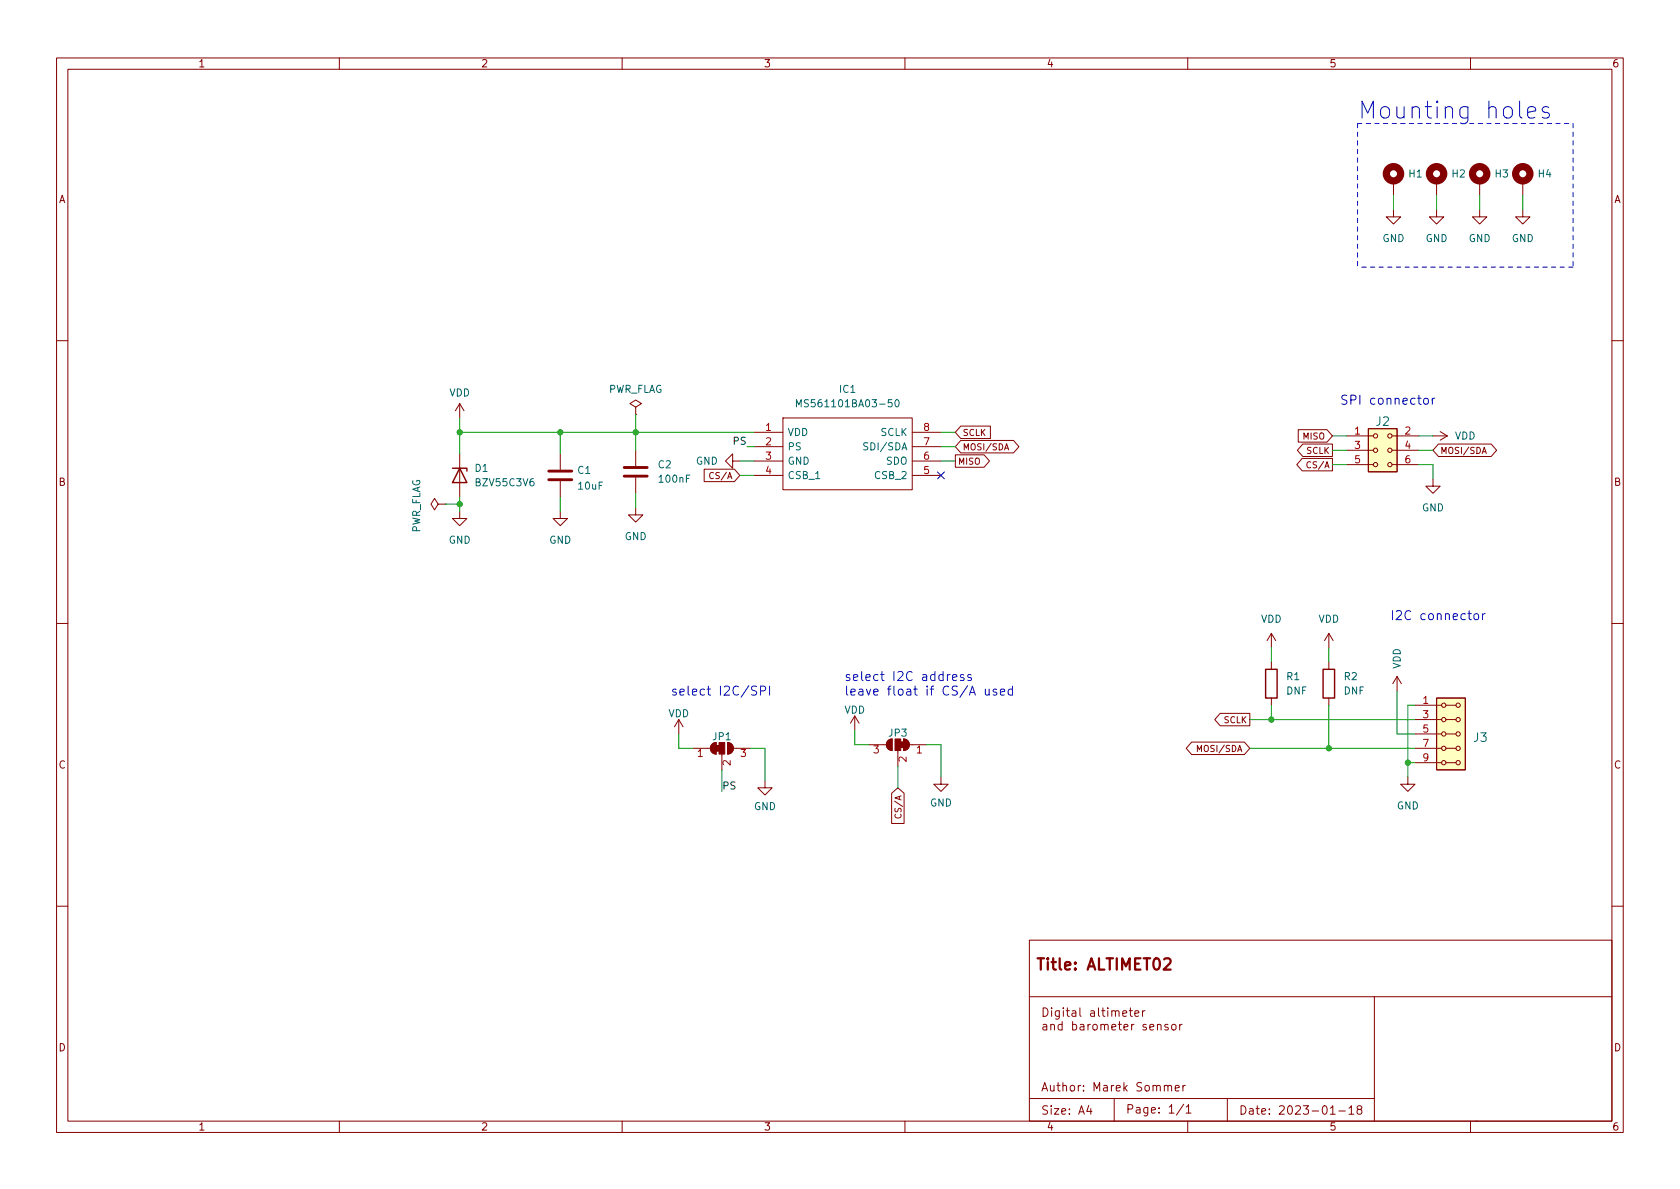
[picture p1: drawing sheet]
<svg xmlns="http://www.w3.org/2000/svg" width="297mm" height="210mm" viewBox="0 0 297 210" stroke-linecap="round" stroke-linejoin="round" font-family="sans-serif">
<g fill="none" stroke="#840000" stroke-width=".18">
<path d="M10 10.2h277v190.1h-277zM12 12.2h273v186.1h-273zM60 10.2v2M110 10.2v2M160 10.2v2M210 10.2v2M260 10.2v2M246.4 37.1v1.2h1.2l-1.2 1.3-1.3-1.3h1.3M246.4 32v2.5M254 37.1v1.2h1.3l-1.3 1.3-1.3-1.3h1.3M254 32v2.5M261.6 37.1v1.2h1.3l-1.3 1.3-1.3-1.3h1.3"/>
<path d="M261.6 32v2.5M269.2 37.1v1.2h1.3l-1.3 1.3-1.2-1.3h1.2M269.2 32v2.5M10 60.2h2M81.3 71.4l-.8 1.2M81.3 71.4v2.5M81.3 71.4l.7 1.2M112.4 72l1-.6-1-.7-1 .7 1 .6v1.3M112.4 73.3h.1M112.4 79.6v2.8M133.3 76.4h5.1M133.3 79h5.1"/>
<path d="M138.4 73.9h22.9v12.7h-22.9zM161.3 76.4h5.1M161.3 79h5.1M169.9 77.9h9.3l1 1.1-1 1.1h-9.3l-1-1.1zM169.9 75.3h5.2v2.2h-5.2l-1-1.1zM177.6 79.6l.4-1.1 .3 1.1M177.7 79.3h.5M229.5 76h5.1l1 1.1-1 1.1h-5.1zM230.3 78.5h5.3v2.2h-5.3l-.9-1.1zM238.1 79.6h4.7M238.1 77.1h4.7M241.9 75.8h5.1v7.6h-5.1z"/>
<path d="M246.1 79.6h4.7M246.1 77.1h4.7M253.4 77.1h2.5M254.3 78.5h9.4l.9 1.1-.9 1.1h-9.4l-.9-1.1zM254.6 76.3l1.3 .8M255.9 77.1l-1.3 .7M262.2 79.9h.5M285 60.2h2M77.5 89.1l-.7-1-.6 1 .6 1.1 .7-1.1h1.2M78.7 89.1h.1M81.3 90.4v1.3h1.2l-1.2 1.3-1.3-1.3h1.3M81.3 80.3v7.6"/>
<path d="M99.1 90.4v1.3h1.2l-1.2 1.3-1.3-1.3h1.3M99.1 80.3v2.8M99.1 85.1v2.8M112.4 89.8v1.3h1.3l-1.3 1.2-1.3-1.2h1.3M112.4 84.4v2.8M124.5 83h5.3l1 1.1-1 1.1h-5.3zM129.5 81.5v-1.2l-1.2 1.2 1.2 1.3v-1.3h1.3M133.3 81.5h5.1M133.3 84.1h5.1M161.3 81.5h5.1M161.3 84.1h5.1M168.9 80.4h5.1l1 1.1-1 1.1h-5.1z"/>
<path d="M230.2 81.1h5.4v2.2h-5.4l-.9-1.1zM238.1 82.2h4.7M246.1 82.2h4.7M253.4 84.7v1.3h1.2l-1.2 1.2-1.3-1.2h1.3M262.1 80.2l.3-1.1 .4 1.1M10 110.2h2M224.8 112l-.8 1.3M224.8 112v2.5M224.8 117.1v1.3M224.8 112l.8 1.3M234.9 112l-.7 1.3M234.9 112v2.5"/>
<path d="M234.9 117.1v1.3M234.9 112l.8 1.3M247 119.6l-.7 1.3M247 119.6v2.6M247 119.6l.8 1.3M285 110.2h2M120 127.2l-.7 1.3M120 127.2v2.6M120 127.2l.8 1.3M122.6 132.3h3M126.6 131.3a1.02 1.02 0 0 0-1 1 1.02 1.02 0 0 0 1 1M126.6 131.3v2"/>
<path d="M127.6 133.3v2.8M128.7 131.3a1.02 1.02 0 0 1 1 1 1.02 1.02 0 0 1-1 1zM129.7 132.3h3M135.3 138v1.3h1.2l-1.2 1.3-1.3-1.3h1.3M151.1 126.6l-.7 1.3M151.1 126.6v2.6M151.1 126.6l.8 1.3M153.7 131.7h3M157 131l.7-.3v2a1.02 1.02 0 0 1-.9-.6 1.02 1.02 0 0 1 .2-1.1zM158.7 132.7v2.8M159.8 130.7a1.02 1.02 0 0 1 1 1 1.02 1.02 0 0 1-1 1zM160.8 131.7h3"/>
<path d="M166.4 137.4v1.3h1.2l-1.2 1.2-1.3-1.2h1.3M210.7 131.2h9.3l1 1.1-1 1.1h-9.3l-1-1.1zM211.7 132.9v-1.1l.4 .8 .3-.8v1.1M215.7 126.1h5.3v2.2h-5.3l-.9-1.1zM224.8 123.4v1.3M234.9 123.4v1.3M248.9 137.4v1.3h1.3l-1.3 1.2-1.3-1.2h1.3M250.2 132.3h4.7M250.2 134.9h4.7M250.2 129.8h4.7M250.2 127.2h4.7M250.2 124.7h4.7"/>
<path d="M254 123.4h5.1v12.7h-5.1zM255.7 132.3h1.7M255.7 134.9h1.7M255.7 129.8h1.7M255.7 127.2h1.7M255.7 124.7h1.7M157.6 140.3l1.1-1 1.2 1v5.3h-2.3zM10 160.2h2M182 166.3h103v32h-103zM182 176.3h103M184.4 178.2a.76 .76 0 0 1 .9 .8 .76 .76 0 0 1-.9 .7zM185.9 178.2v.2"/>
<path d="M185.9 178.7v1M187.3 178.7v1.2l-.3 .3h-.4M187.3 178.8l-.4-.1-.3 .3v.4l.1 .3h.6M188 178.2v.2M188 178.7v1M188.5 178.7h.6M188.7 178.2v1.3l.4 .2M189.6 178.8h.5l.1 .9M190.2 179.1l-.5 .1a.29 .29 0 0 0-.2 .2 .29 .29 0 0 0 .2 .3h.5M190.9 178.2v1.3l.2 .2M192.9 178.8h.5l.1 .9M193.5 179.1l-.5 .1a.29 .29 0 0 0-.2 .2 .29 .29 0 0 0 .2 .3h.5"/>
<path d="M194.2 178.2v1.3l.2 .2M194.8 178.7h.6M195 178.2v1.3l.4 .2M195.9 178.2v.2M195.9 178.7v1M196.6 178.9l.2-.2 .3 .1 .1 .9M196.6 178.7v1M197.2 178.9l.2-.2 .4 .1 .1 .9M198.5 179.2l.7-.1-.1-.3-.4-.1-.2 .2 .1 .8h.5M199.6 178.7h.6M199.9 178.2v1.3l.3 .2M200.6 179.2l.8-.1-.1-.3-.4-.1-.3 .2 .1 .8h.6"/>
<path d="M202 178.7v1M202.4 178.7l-.3 .1-.1 .2M243 176.3v22M285 160.2h2M60 198.3v2M110 198.3v2M160 198.3v2M182 194.3h61M184.4 181.2h.6l.1 .9M185.1 181.5l-.5 .1a.29 .29 0 0 0-.2 .3 .29 .29 0 0 0 .2 .2h.5M185.8 181.3l.2-.2 .4 .1v.9M185.8 181.1v1"/>
<path d="M187.8 181.2l-.4-.1-.3 .3v.5l.1 .2h.6M187.8 180.6v1.5M189.6 181.2l.5-.1 .3 .3v.5l-.2 .2h-.6M189.6 180.6v1.5M191 181.2h.6v.9M191.6 181.5l-.5 .1a.29 .29 0 0 0-.2 .3 .29 .29 0 0 0 .2 .2h.5M192.4 181.1v1M192.5 195.5l-.4 1h1M192.8 181.1l-.3 .1-.1 .2M192.9 196v1M193.3 181.3l.2-.2 .4 .2 .1 .6-.1 .2h-.4l-.2-.1zM194.6 181.3l.3-.2 .3 .1 .1 .9"/>
<path d="M194.6 181.1v1M195.3 181.4l.2-.3 .4 .1v.9M196.6 181.6l.7-.1-.1-.3-.4-.1-.2 .3v.7h.6M197 194.3v4M197.7 181.1h.6M197.9 180.6v1.3l.4 .2M198.7 181.6l.7-.1v-.3l-.5-.1-.2 .3 .1 .7h.6M200.1 181.1v1M200.5 181.1l-.3 .1-.1 .2M202.6 181.2l-.3-.1-.2 .3v.2l.5 .1v.4h-.5M203.3 181.6l.7-.1-.1-.3-.4-.1-.2 .3 .1 .7h.5M204.6 181.3l.3-.2 .3 .1 .1 .9"/>
<path d="M204.6 181.1v1M205.9 192.1l.2-.2 .3 .1 .1 .9M206.5 192.1l.2-.2 .4 .1v.9M206.5 181.2l-.4-.1-.2 .3 .1 .2 .5 .1v.4h-.6M207.2 181.3l.2-.2 .5 .2v.6l-.1 .2h-.4l-.2-.1zM207.8 192.4l.7-.1-.1-.3-.4-.1-.2 .2 .1 .8h.5M208.6 181.1v1M209 181.1l-.3 .1-.1 .2M209.1 191.9v1M209.3 195.3l-1.3 1.9M209.6 191.9l-.3 .1-.2 .2M209.7 195.8l.4-.5v1.5"/>
<path d="M209.7 196.8h.9M210 198.3v2M217 194.3v4M235.2 197h.9M236.7 196.5h1.2M238.5 196l.4-.5v1.5M238.5 197h.9M240.2 196.2l-.3-.3 .1-.2 .2-.2 .4 .1 .2 .2-.1 .2-.6 .2-.2 .3 .1 .4 .2 .1h.3l.3-.3v-.2l-.3-.3M260 198.3v2M261 198.3h.1"/>
<circle cx="243.2" cy="79.6" r=".38"/>
<circle cx="243.2" cy="77.1" r=".38"/>
<circle cx="245.7" cy="77.1" r=".38"/>
<circle cx="245.7" cy="79.6" r=".38"/>
<circle cx="243.2" cy="82.2" r=".38"/>
<circle cx="245.7" cy="82.2" r=".38"/>
<circle cx="255.3" cy="132.3" r=".38"/>
<circle cx="255.3" cy="129.8" r=".38"/>
<circle cx="255.3" cy="134.9" r=".38"/>
<circle cx="255.3" cy="124.7" r=".38"/>
<circle cx="255.3" cy="127.2" r=".38"/>
<circle cx="257.8" cy="132.3" r=".38"/>
<circle cx="257.8" cy="134.9" r=".38"/>
<circle cx="257.8" cy="129.8" r=".38"/>
<circle cx="257.8" cy="127.2" r=".38"/>
<circle cx="257.8" cy="124.7" r=".38"/>
</g>
<path d="M205.8 169.7l.3-.2h.5a.54 .54 0 0 1 .3 .8l-1.2 1.2h1.3" fill="none" stroke="#840000" stroke-width=".4"/>
<g fill="#840000" stroke="#840000" stroke-width=".18">
<path d="M126.6 131.8h.5v1h-.5z"/>
<path d="M125.9 131.6l.7-.3v2a1.02 1.02 0 0 1-.9-.6 1.02 1.02 0 0 1 .2-1.1z"/>
<path d="M127.1 131.3h1v2h-1z"/>
<path d="M128.7 131.3a1.02 1.02 0 0 1 1 1 1.02 1.02 0 0 1-1 1z"/>
<path d="M159.3 131.2h.5v1h-.5z"/>
<path d="M159.8 130.7a1.02 1.02 0 0 1 1 1 1.02 1.02 0 0 1-1 1z"/>
<path d="M158.2 130.7h1.1v2h-1.1z"/>
<path d="M157 131l.7-.3v2a1.02 1.02 0 0 1-.9-.6 1.02 1.02 0 0 1 .2-1.1z"/>
</g>
<g fill="#ffffc2" stroke="#ffffc2" stroke-width=".18">
<path d="M241.9 75.8h5.1v7.6h-5.1z"/>
<path d="M254 123.4h5.1v12.7h-5.1z"/>
</g>
<g fill="none" stroke="#840000" stroke-width="1.3">
<circle cx="246.4" cy="30.7" r="1.27"/>
<circle cx="254" cy="30.7" r="1.27"/>
<circle cx="261.6" cy="30.7" r="1.27"/>
<circle cx="269.2" cy="30.7" r="1.27"/>
</g>
<path d="M80 82.8h2.5v.5M81.3 82.8l1.2 2.5h-2.5zM223.8 118.4h2v5h-2zM233.9 118.4h2.1v5h-2.1z" fill="none" stroke="#840000" stroke-width=".25"/>
<path d="M97 84.8h4.1M97 83.3h4.1M110.4 84.2h4M110.4 82.7h4" fill="none" stroke="#840000" stroke-width=".51"/>
<path d="M140.8 71.9v-1.2l.4 .9 .5-.9v1.2M153.4 78.4l-.4-.1-.2 .1v.4l.5 .2 .1 .3-.2 .3-.5-.1M158.4 70.8l.1-.1a.68 .68 0 0 1 .5 .6 .68 .68 0 0 1-.5 .6l-.1-.1-.2-.3z" fill="none" stroke="#006464" stroke-width=".18"/>
<g fill="none" stroke="#0000c2" stroke-width=".18">
<path d="M270.1 19.9l1.4-.3-.1-.6-.3-.1h-.6l-.3 .1-.1 .3v1.1l.1 .3 .3 .2h.6l.3-.2M273.8 19l-.7-.1-.3 .1-.1 .3 .1 .4 1 .3 .2 .3-.2 .4-.3 .2h-.5l-.3-.2M251.8 70.6l.2-.2 .5 .2 .1 .6-.2 .2-.4 .1-.2-.2zM253.2 70.4v1.1M253.7 70.4l-.3 .1-.2 .2M168.4 119.8l.8-.1-.1-.3-.4-.1-.3 .2 .1 .8h.6M170.4 119.4l-.4-.1-.2 .2 .1 .2 .5 .2v.4h-.6M171.7 119.4l-.4-.1-.2 .2 .1 .2 .5 .2v.4h-.6M260.7 108.7l.2-.2 .5 .2v.6l-.1 .2-.4 .1-.2-.2zM262.1 108.5v1.1M262.6 108.5l-.3 .1-.2 .2M119.5 121.9h-.3l-.3 .2 .1 .2 .5 .2v.3h-.6"/>
<path d="M120.2 122.4l.8-.2-.1-.3h-.5l-.2 .2 .1 .7h.6M174.2 121.9l.1 .9 .4 .1 .2-.1M174.9 121.9v1M176.2 121.9h-.4l-.2 .2 .1 .2 .5 .2v.3h-.6M176.9 122.4l.7-.2v-.3h-.5l-.2 .2 .1 .7h.6M179 121.9h-.4l-.3 .3v.4l.1 .2h.6M179 121.3v1.6"/>
</g>
<path d="M240 21.8h38.1M240 21.8v25.4M278.1 21.8v25.4M278.1 47.2h-38.1" fill="none" stroke="#0000c2" stroke-width=".18" stroke-dasharray=".8 .8"/>
<g fill="none" stroke="#009600" stroke-width=".18">
<path d="M246.4 34.5v2.6M254 34.5v2.6M261.6 34.5v2.6M269.2 34.5v2.6M81.3 73.9v6.4M81.3 76.4h52M99.1 76.4v3.9M112.4 73.3v6.3M132.1 79h1.2M166.4 76.4h2.5M166.4 79h2.5M235.6 79.6h2.5"/>
<path d="M235.6 77.1h2.5M250.8 79.6h2.6M250.8 77.1h2.6M78.7 89.1h2.6M81.3 87.9v2.5M99.1 87.9v2.5M112.4 87.2v2.6M130.8 84.1h2.5M130.8 81.5h2.5M166.4 81.5h2.5M235.6 82.2h2.5M250.8 82.2h2.6v2.5"/>
<path d="M224.8 114.5v2.6M234.9 114.5v2.6M120 129.8v2.5h2.6M127.6 136.1v3.8M132.7 132.3h2.6v5.7M151.1 129.2v2.5h2.6M158.7 135.5v3.8M163.8 131.7h2.6v5.7M221 132.3h29.2M221 127.2h29.2M224.8 124.7v2.5M234.9 124.7v7.6"/>
<path d="M247 122.2v7.6h3.2M248.9 134.9h1.3M250.2 124.7h-1.3v12.7"/>
</g>
<path d="M165.8 83.5l1.2 1.2M167 83.5l-1.2 1.2" fill="none" stroke="#000084" stroke-width=".18"/>
<g fill="#009600" stroke="#009600" stroke-width=".18">
<circle cx="234.9" cy="132.3" r=".46"/>
<circle cx="224.8" cy="127.2" r=".46"/>
<circle cx="248.9" cy="134.9" r=".46"/>
<circle cx="99.1" cy="76.4" r=".46"/>
<circle cx="112.4" cy="76.4" r=".46"/>
<circle cx="81.3" cy="89.1" r=".46"/>
<circle cx="81.3" cy="76.4" r=".46"/>
</g>
<text font-size="4.2" fill="#0000c2" x="240" y="21">Mounting holes</text>
<text font-size="2.8" fill="#840000" x="183" y="171.6">Title: ALTIMET02</text>
<g font-size="2.2" fill="#0000c2">
<text x="236.9" y="71.6">SPI connector</text>
<text x="245.7" y="109.7">I2C connector</text>
<text x="121.9" y="123">select I2C/SPI</text>
<text x="149.2" y="120.4">select I2C address</text>
<text x="149.2" y="123">leave float if CS/A used</text>
</g>
<g font-size="2.1" fill="#006464">
<text x="243.3" y="75.3">J2</text>
<text x="260.6" y="131.2">J3</text>
</g>
<g font-size="2.1" fill="#840000">
<text x="184" y="193">Author: Marek Sommer</text>
<text x="184" y="197.1">Size: A4</text>
<text x="199" y="196.9">Page: 1/1</text>
<text x="219" y="197.1">Date: 2023-01-18</text>
</g>
<g font-size="1.8" fill="#840000">
<text x="35" y="11.9">1</text>
<text x="85" y="11.9">2</text>
<text x="135" y="11.9">3</text>
<text x="185" y="11.9">4</text>
<text x="235" y="11.9">5</text>
<text x="285" y="11.9">6</text>
<text x="10.3" y="35.9">A</text>
<text x="285.3" y="35.9">A</text>
<text x="10.3" y="85.9">B</text>
<text x="285.3" y="85.9">B</text>
<text x="10.3" y="135.9">C</text>
<text x="285.3" y="135.9">C</text>
<text x="10.3" y="185.9">D</text>
<text x="285.3" y="185.9">D</text>
<text x="35" y="199.9">1</text>
<text x="85" y="199.9">2</text>
<text x="135" y="199.9">3</text>
<text x="185" y="199.9">4</text>
<text x="235" y="199.9">5</text>
<text x="285" y="199.9">6</text>
</g>
<g font-size="1.8" fill="#006464">
<text x="249.1" y="31.4">H1</text>
<text x="256.8" y="31.4">H2</text>
<text x="264.4" y="31.4">H3</text>
<text x="272" y="31.4">H4</text>
<text x="244.4" y="42.8">GND</text>
<text x="252" y="42.8">GND</text>
<text x="259.7" y="42.8">GND</text>
<text x="267.3" y="42.8">GND</text>
<text x="79.4" y="70.1">VDD</text>
<text x="107.4" y="69.5">PWR_FLAG</text>
<text x="148.5" y="69.5">IC1</text>
<text x="139.2" y="77.1">VDD</text>
<text x="142" y="72">MS561101BA03-50</text>
<text x="155.7" y="77.1">SCLK</text>
<text x="257.2" y="77.7">VDD</text>
<text x="84" y="83.4">D1</text>
<text x="102.2" y="83.8">C1</text>
<text x="116.4" y="82.8">C2</text>
<text x="123" y="82.2">GND</text>
<text x="139.2" y="79.6">PS</text>
<text x="139.2" y="82.2">GND</text>
<text x="153.4" y="79.6">SDI/SDA</text>
<text x="156.7" y="82.2">SDO</text>
<text x="84.3" y="86">BZV55C3V6</text>
<text x="102.3" y="86.6">10uF</text>
<text x="116.7" y="85.3">100nF</text>
<text x="139.2" y="84.7">CSB_1</text>
<text x="154.8" y="84.7">CSB_2</text>
<text x="74.3" y="94.4" transform="rotate(-90 74.3 94.4)">PWR_FLAG</text>
<text x="110.4" y="95.5">GND</text>
<text x="251.4" y="90.4">GND</text>
<text x="79.3" y="96.1">GND</text>
<text x="97.1" y="96.1">GND</text>
<text x="222.9" y="110.1">VDD</text>
<text x="233.1" y="110.1">VDD</text>
<text x="247.6" y="118.3" transform="rotate(-90 247.6 118.3)">VDD</text>
<text x="227.4" y="122.8">DNF</text>
<text x="227.5" y="120.3">R1</text>
<text x="237.6" y="122.8">DNF</text>
<text x="237.7" y="120.3">R2</text>
<text x="118.1" y="126.8">VDD</text>
<text x="126.1" y="130.9">JP1</text>
<text x="149.3" y="126.2">VDD</text>
<text x="157.2" y="130.2">JP3</text>
<text x="133.3" y="143.2">GND</text>
<text x="164.4" y="142.6">GND</text>
<text x="247" y="143.1">GND</text>
</g>
<g font-size="1.8" fill="#a90000">
<text x="135.4" y="76.2">1</text>
<text x="163.3" y="76.2">8</text>
<text x="239.5" y="76.8">1</text>
<text x="248.4" y="76.8">2</text>
<text x="135.4" y="78.7">2</text>
<text x="135.4" y="81.3">3</text>
<text x="135.4" y="83.8">4</text>
<text x="163.3" y="83.8">5</text>
<text x="163.3" y="81.3">6</text>
<text x="163.3" y="78.7">7</text>
<text x="239.5" y="79.4">3</text>
<text x="239.5" y="81.9">5</text>
<text x="248.4" y="79.4">4</text>
<text x="248.4" y="81.9">6</text>
<text x="251.6" y="124.5">1</text>
<text x="251.6" y="127">3</text>
<text x="251.6" y="129.5">5</text>
<text x="123.3" y="133.9">1</text>
<text x="129.2" y="135.4" transform="rotate(-90 129.2 135.4)">2</text>
<text x="131" y="133.9">3</text>
<text x="154.4" y="133.2">3</text>
<text x="160.3" y="134.7" transform="rotate(-90 160.3 134.7)">2</text>
<text x="162.1" y="133.2">1</text>
<text x="251.6" y="132.1">7</text>
<text x="251.6" y="134.6">9</text>
</g>
<g font-size="1.8" fill="#0f0f0f">
<text x="129.7" y="78.6">PS</text>
<text x="127.6" y="139.6">PS</text>
</g>
<g font-size="1.5" fill="#840000">
<text x="170.1" y="77.1">SCLK</text>
<text x="230.4" y="77.7">MISO</text>
<text x="169.3" y="82.2">MISO</text>
<text x="170.1" y="79.6">MOSI/SDA</text>
<text x="231" y="80.3">SCLK</text>
<text x="231.5" y="82.8">CS/A</text>
<text x="254.6" y="80.3">MOSI/SDA</text>
<text x="125.9" y="84.7">CS/A</text>
<text x="216.4" y="127.9">SCLK</text>
<text x="212.2" y="133">MOSI/SDA</text>
<text x="159.4" y="144.2" transform="rotate(-90 159.4 144.2)">CS/A</text>
</g>
</svg>
